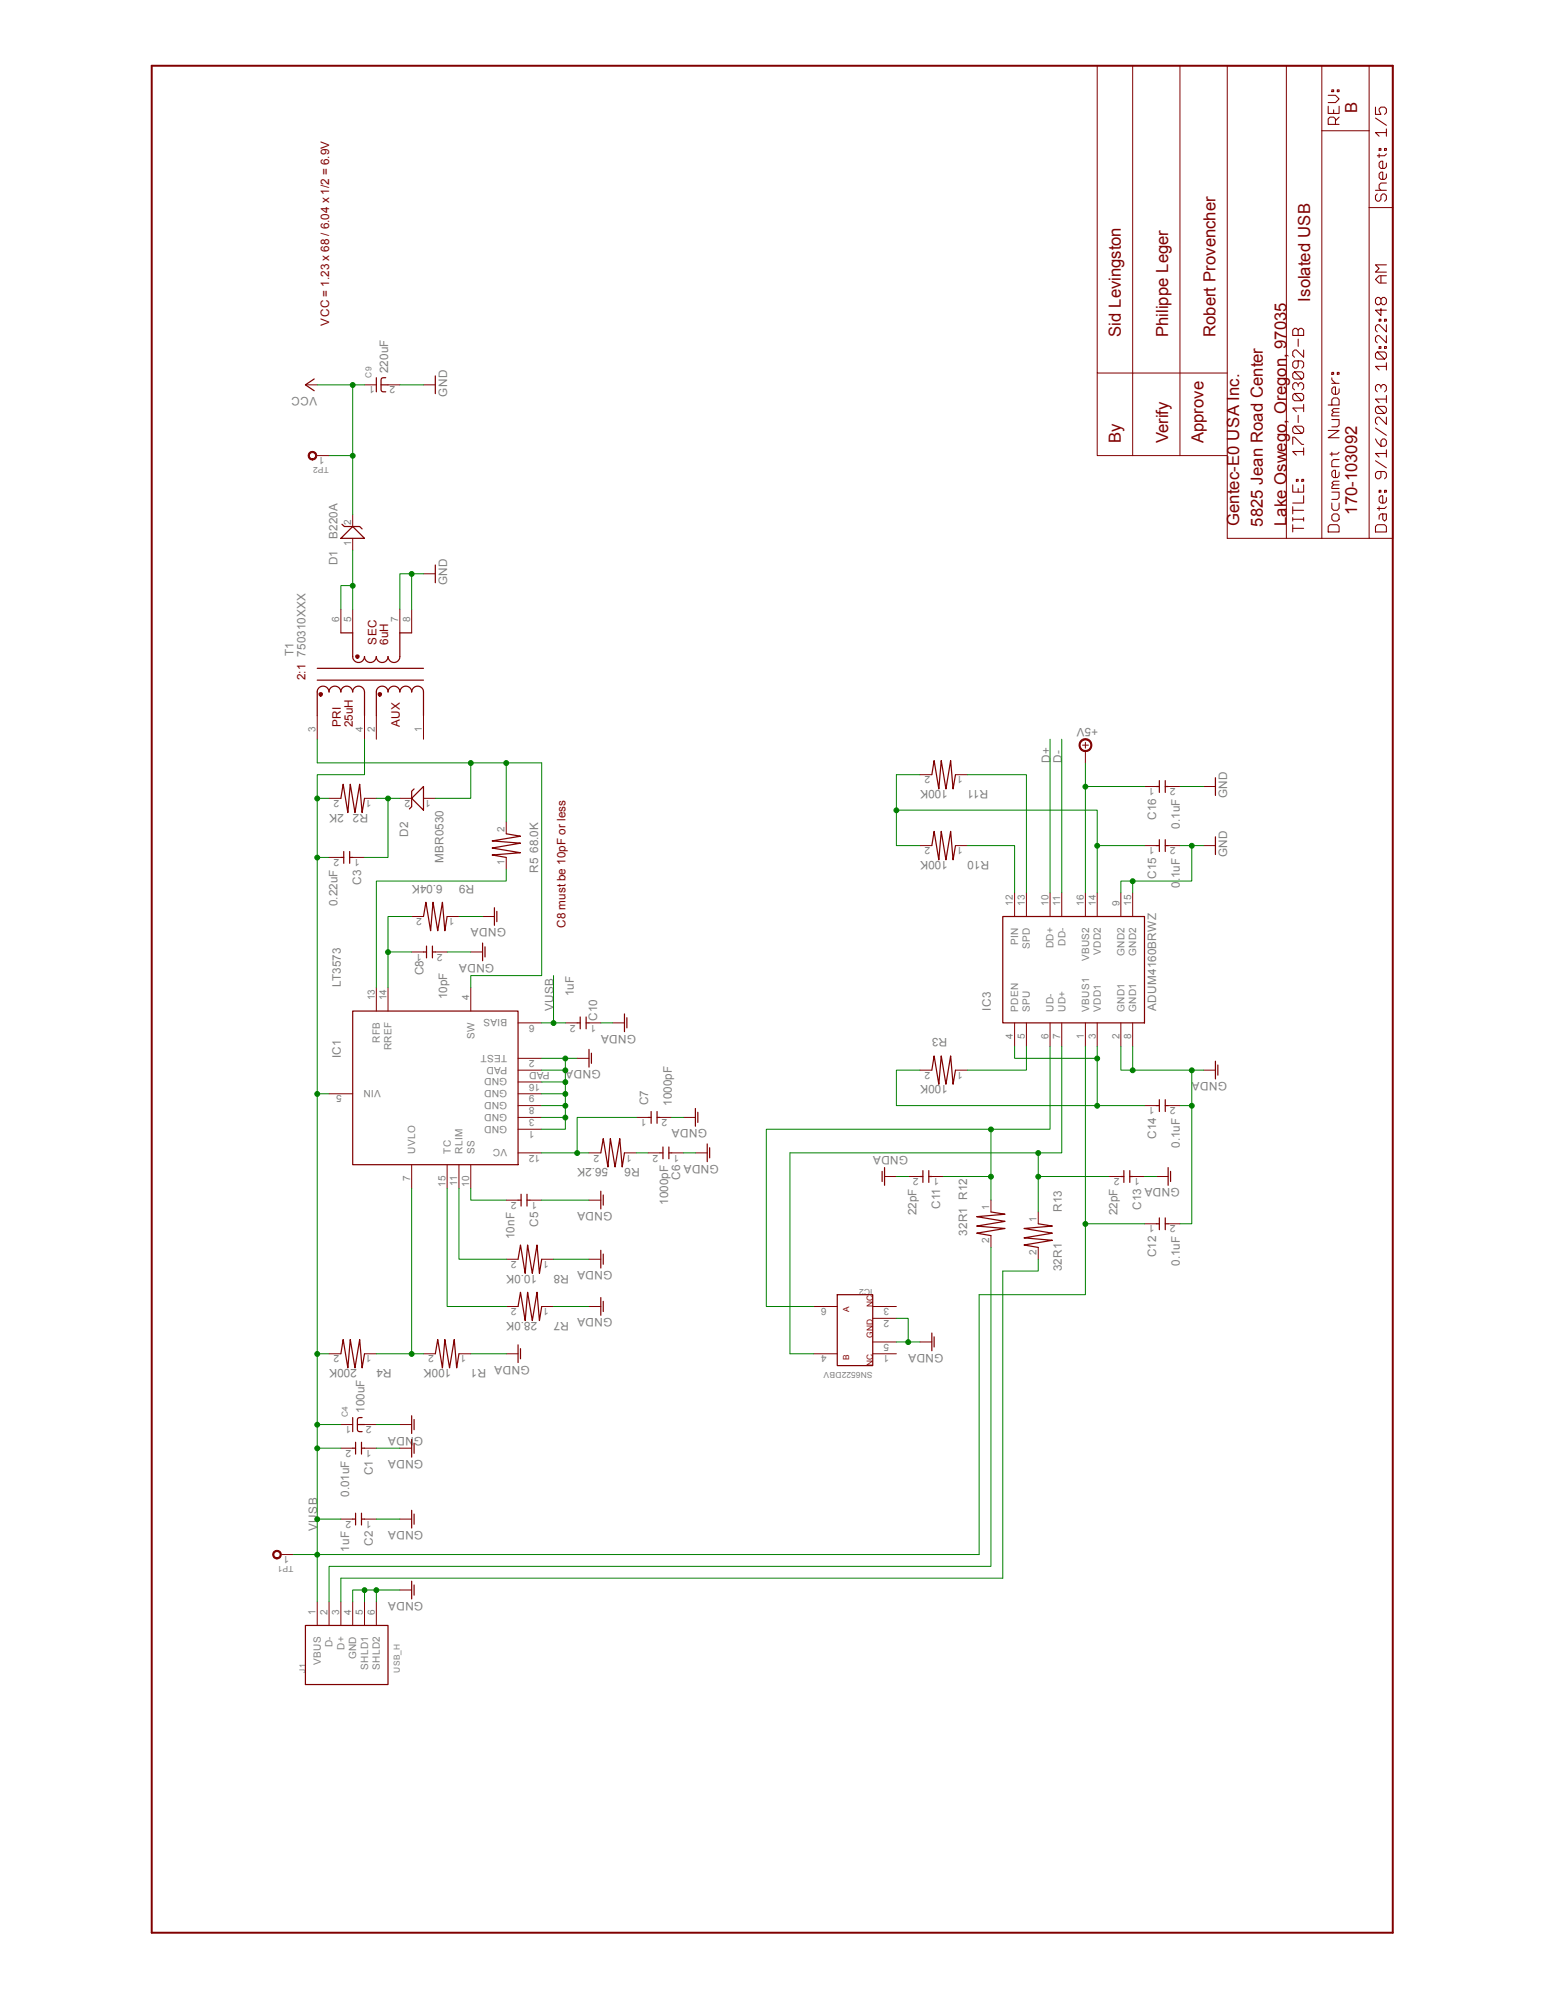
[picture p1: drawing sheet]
<svg xmlns="http://www.w3.org/2000/svg" width="216mm" height="279mm" viewBox="0 0 216 279" stroke-linecap="round" stroke-linejoin="round" font-family="sans-serif">
<g fill="none" stroke="#800000" stroke-width=".14">
<path d="M158.2 9.2v42.9h-5v-42.9M164.8 9.2v54.4M179.6 9.2v66M184.6 9.2v66M184.6 18.3h6.6M191.2 18.3v-9.1h3.3v66h-3.3v-46.2M191.2 18.3v10.7M191.2 9.2h-19.8v66h19.8M191.2 29h3.3M50.9 53.8h1.7M54.2 53.8h1.6M59.1 53.8h1.7"/>
<path d="M153.2 52.1v11.5h18.2M171.4 52.1h-13.2v11.5M49.3 71.9v1.7M49.3 75.2v1.7M46 111.5h1.6M46 119.8h1.6M49.3 119.8h1.6M50.9 111.5h1.7M55.8 111.5h1.7M59.1 111.5h1.7M70.7 114.8v1.7M70.7 119.8v1.6"/>
<path d="M128.5 118.1h1.6M128.5 108.2h1.6M133.4 118.1h1.7M133.4 108.2h1.7M151.2 104.1h.8M151.6 103.7v.8M159.8 118.1h1.7M159.8 109.9h1.7M163.1 118.1h1.7M163.1 109.9h1.7M168.1 118.1h1.6M168.1 109.9h1.6"/>
<path d="M57.5 128h1.6M62.4 128h1.7M67.4 128h1.6M141.7 124.7v3.3M143.3 124.7v3.3M146.6 124.7v3.3M148.3 124.7v3.3M151.6 124.7v3.3M153.2 124.7v3.3M156.5 124.7v3.3M158.2 124.7v3.3M80.6 147.8h1.7"/>
<path d="M128.5 149.5h1.6M133.4 149.5h1.7M141.7 142.9v3.3M143.3 142.9v3.3M146.6 142.9v3.3M148.3 142.9v3.3M151.6 142.9v3.3M153.2 142.9v3.3M156.5 142.9v3.3M158.2 142.9v3.3M159.8 154.5h1.7M163.1 154.5h1.7"/>
<path d="M168.1 149.5h1.6M70.7 175.9h1.6M70.7 167.7h1.6M74 167.7h1.6M75.6 175.9h1.7M82.3 161.1h1.6M82.3 167.7h1.6M82.3 175.9h1.6M87.2 161.1h1.7M90.5 161.1h1.7M93.8 161.1h1.7M97.1 161.1h1.7"/>
<path d="M138.4 167.7v1.6M138.4 172.6v1.7M145 169.3v1.7M145 174.3v1.6M159.8 171h1.7M163.1 171h1.7M46 189.1h1.6M50.9 189.1h1.7M55.8 199h1.7M59.1 189.1h1.7M64.1 189.1h1.6M70.7 182.5h1.6"/>
<path d="M70.7 189.1h1.6M75.6 182.5h1.7M82.3 182.5h1.6M113.6 182.5h3.3M113.6 189.1h3.3M121.9 182.5h3.3M121.9 189.1h3.3M121.9 184.2h3.3M121.9 187.5h3.3M128.5 187.5h1.6M47.6 202.3h1.7M47.6 212.2h1.7"/>
<path d="M50.9 202.3h1.7M50.9 212.2h1.7M55.8 202.3h1.7M55.8 212.2h1.7M44.3 223.8v3.3M46 223.8v3.3M47.6 223.8v3.3M49.3 223.8v3.3M50.9 223.8v3.3M52.6 223.8v3.3M55.8 222.1h1.7"/>
</g>
<path d="M21.2 9.2h173.3v260.8h-173.3z" fill="none" stroke="#800000" stroke-width=".28"/>
<g fill="none" stroke="#800000" stroke-width=".15">
<path d="M185.5 14.8v1.1h1.5v-1.1M185.5 13.3h1l.5 .5-.5 .5h-1M186 12.6h.2v.2h-.2zM186.2 15.3v.6M186.5 17.4v-.8l-.3-.2h-.5l-.2 .2v.8h1.5M186.8 12.6h.2v.2h-.2zM187 16.4l-.5 .5M192.1 15v1h.7l-.2-.5v-.3l.2-.2h.6l.2 .2v.5l-.2 .3M192.1 16.5l1.5 1M193.6 18.5h-1.5l.5 .5M193.6 18v1M192.1 26.6h1.5"/>
<path d="M192.3 27.1l-.2 .2v.6l.2 .2h.3l.2-.2v-.6l.3-.2h.3l.2 .2v.6l-.2 .2M192.6 20.7h.2v.3h-.2zM192.6 21.5v.5M192.8 38.5v1M193.4 20.7h.2v.3h-.2zM193.6 38.5h-1l-.5 .5 .5 .5h1M193.6 37h-1.5l.5 .5-.5 .5h1.5M193.6 24.3v.5l-.2 .3h-.6l-.2-.3v-.5l.2-.3h.3v1.1M193.6 22.8v.5l-.2 .2h-.6l-.2-.2v-.5l.2-.3h.3v1M193.6 21.5l-.2 .3h-1.1M193.6 25.6h-.8l-.2 .2v.5l.2 .3M180.5 46.1l.3-.2h.2l.3 .2 .2-.2h.3l.3 .2v.8h-1.6z"/>
<path d="M180.8 59.5l1 1.1 .3-.3v-.5l-.3-.3h-1l-.3 .3v.5l.3 .3h1M180.8 55l1 1 .3-.3v-.5l-.3-.2h-1l-.3 .2v.5l.3 .3h1M180.8 51.9l1 1.1 .3-.3v-.5l-.3-.3h-1l-.3 .3v.5l.3 .3h1M181.3 58v1M181.3 54v-.3l-.3-.2h-.2l-.3 .2v.5l.3 .3M181.3 53.7l.2-.2h.3l.3 .2v.5l-.3 .3M181.3 46.1v.8M181.3 47.4v1M181.3 50.4v.8l-.3 .2h-.2l-.3-.2v-.5l.3-.3h1l.3 .3v.5l-.3 .2M182.1 57h-1.6l.5 .5M182.1 48.9v1l-1.1-1h-.2l-.3 .2v.6l.3 .2M182.1 56.5v1"/>
<path d="M185.5 56.6h1.5v-.8l-.2-.2h-.6l-.2 .2v.8M186 58.6h1v.8l-.2 .2h-.8M186 52h.2v.3h-.2zM186 52.8v.2l.5 .6M186 53.6h1M186.8 52h.2v.3h-.2zM187 57.6h-.8l-.2 .2v.3h1M187 57.1h-.8l-.2 .2 .2 .3M187 54.3v.5l-.2 .3h-.6l-.2-.3v-.5l.2-.2h.3v1M192.1 59.8l1.5 1M192.1 41.8l.2-.2h.3l.2 .2 .3-.2h.3l.2 .2v.5l-.2 .3h-.3l-.3-.3-.2 .3h-.3l-.2-.3zM192.3 56.8l1.1 1 .2-.3v-.5l-.2-.2h-1.1l-.2 .2v.5l.2 .3h1.1"/>
<path d="M192.3 49.2l1.1 1 .2-.3v-.5l-.2-.2h-1.1l-.2 .2v.5l.2 .3h1.1M192.6 44.6h.2v.3h-.2zM192.6 48.4h.2v.3h-.2zM192.8 43.1v1l-.7-.8h1.5M192.8 54.2v-.2l-.2-.3h-.3l-.2 .3v.5l.2 .2M192.8 54l.3-.3h.3l.2 .3v.5l-.2 .2M192.8 41.8v.5M193.4 44.6h.2v.3h-.2zM193.4 48.4h.2v.3h-.2zM193.6 58.3v1l-1-1h-.3l-.2 .2v.5l.2 .3M193.6 55.8h-1.5l.5 .5M193.6 55.2v1.1"/>
<path d="M193.6 51.2h-1.5l.5 .5M193.6 46.9v1l-1-1h-.3l-.2 .2v.5l.2 .3M193.6 45.4v1l-1-1h-.3l-.2 .2v.5l.2 .3M193.6 50.7v1M180.5 67.7v1h1.6v-1M180.5 62.1v-1h.3l1 1h.3M180.5 70.8v1M180.5 72.3v.5M180.5 73.3v1M180.5 73.8h1.6M180.5 72.5h1.6M180.5 71.3h1.6"/>
<path d="M181 67h.3v.2h-.3zM181.3 68.2v.5M181.8 67h.3v.2h-.3zM182.1 69.3v1h-1.6M182.1 63.1h-1.6l.5 .5M182.1 62.6v1M182.1 72.3v.5M185.5 73.6l.2-.3h1.1l.2 .3v.7h-1.5zM185.5 60.1h1.5l-1.5 1.1h1.5M186 70.3v.7l.2 .3h.6l.2-.3v-.7M186 68.7h1v.8l-.2 .3h-.8M186 63.2v.5"/>
<path d="M186 72.1l.2-.3h.6l.2 .3v.4l-.2 .3h-.6l-.2-.3zM187 67.7h-.8l-.2 .3v.2h1M187 66v.5l-.2 .2h-.6l-.2-.2v-.5l.2-.3h.3v1M187 64.2h-.8l-.2 .2v.8h1M187 63.2l-.2 .2h-1.1M187 67.2h-.8l-.2 .3 .2 .2M192.1 61.3l.2 .5 .5 .5h.6l.2-.2v-.5l-.2-.3h-.3l-.3 .3v.7M192.1 64.4l1.5 1M192.3 73.3h1.1l.2 .3v.7h-1.5v-.7zM192.6 68.5h.2v.2h-.2zM192.6 70.8v.5M192.8 65.9v.7l-.2 .3h-.3l-.2-.3v-.5l.2-.2h1.1l.2 .2v.5l-.2 .3"/>
<path d="M193.1 71.8v.7l.3 .3 .2-.3v-.7h-.8l-.2 .3v.4M193.4 68.5h.2v.2h-.2zM193.6 63.4h-1.5l.5 .5M193.6 62.8v1.1M193.6 69.5v.5l-.2 .3h-.6l-.2-.3v-.5l.2-.2h.3v1M193.6 70.8l-.2 .2h-1.1"/>
</g>
<g fill="none" stroke="#800000" stroke-width=".17">
<path d="M52.6 52.8v1.9M53.2 53.8h1M53.9 52.8h-.4a.29 .29 0 0 0-.3 .3v1.3a.29 .29 0 0 0 .3 .3h.4M60.8 52.5v2.5M47.8 73.2l.3 .4h2.1l.4 .3M49.3 73.6l1.6 1.6h-3.3zM47.6 119.8h.4M47.6 111.5l.3-1.9 .7 3.9 .3-3.9 .7 3.9 .6-3.9 .4 3.9 .3-2M48 119v1.6M48.8 119.8h.5M48.8 119v1.6M57.5 111.5l1.6-1.6v3.3z"/>
<path d="M57.8 110.2l-.3 .3v2.2l-.3 .3M70.7 116.5l2 .3-4 .7 4 .3-4 .7 4 .6-4 .3 2 .4M130.1 118.1l.4-2 .6 4 .3-4 .7 4 .7-4 .3 4 .3-2M130.1 108.2l.4-1.9 .6 3.9 .3-3.9 .7 3.9 .7-3.9 .3 3.9 .3-2M161.5 118.1h.4M161.5 109.9h.4M161.9 117.3v1.7M161.9 109.1v1.6M162.7 117.3v1.7M162.7 109.1v1.6M162.7 118.1h.4M162.7 109.9h.4"/>
<path d="M169.7 108.6v2.5M169.7 116.9v2.5M59.1 128l.4-2 .6 4 .4-4 .6 4 .7-4 .3 4 .3-2M69 126.8v2.5M69.4 127.3v1.5M140 128h19.8v14.9h-19.8zM82.3 146.6v2.5M82.6 147.1v1.4M98.8 159.8v2.5M130.1 149.5l.4-2 .6 4 .3-4 .7 4 .7-4 .3 4 .3-2M161.5 154.5h.4M161.9 153.6v1.7"/>
<path d="M162.7 153.6v1.7M162.7 154.5h.4M169.7 148.3v2.4M170.1 148.8v1.4M72.3 167.7h.5M72.3 175.9l.4-2 .6 4 .4-4 .6 4 .7-4 .3 4 .3-2M72.8 166.8v1.7M73.6 167.7h.4M73.6 166.8v1.7M83.9 166.4v2.5M83.9 174.7v2.4M83.9 161.1l.3-2 .7 3.9 .3-3.9 .7 3.9 .7-3.9 .3 3.9 .3-1.9"/>
<path d="M84.2 166.9v1.5M84.2 175.2v1.4M92.2 161.1h.4M92.6 160.2v1.7M93.4 160.2v1.7M93.4 161.1h.4M99.1 160.3v1.5M138.4 169.3l2 .3-4 .4 4 .6-4 .7 4 .3-4 .7 2 .3M145 171l2 .3-4 .3 4 .7-4 .6 4 .4-4 .6 2 .4M161.5 171h.4M161.9 170.1v1.7M162.7 170.1v1.7"/>
<path d="M162.7 171h.4M47.6 189.1l.3-2 .7 4 .3-4 .7 4 .6-4 .4 4 .3-2M57.5 197.8v2.5M57.8 198.3v1.4M60.8 189.1l.3-2 .7 4 .3-4 .7 4 .6-4 .4 4 .3-2M72.3 187.9v2.5M72.3 182.5l.4-2 .6 4 .4-4 .6 4 .7-4 .3 4 .3-2M72.7 188.4v1.4M83.9 181.3v2.4M84.2 181.8v1.4M116.9 180.9h5v9.9h-5zM130.1 186.2v2.5"/>
<path d="M130.5 186.8v1.4M49.3 202.3h.4M49.3 212.2h.4M49.7 201.5v1.6M49.7 211.4v1.6M50.5 202.3h.4M50.5 212.2h.4M50.5 201.5v1.6M50.5 211.4v1.6M57.5 201.1v2.5M57.5 211v2.5M57.8 201.6v1.4"/>
<path d="M57.8 211.5v1.4M42.7 227.1h11.5v8.2h-11.5zM57.5 220.9v2.5M57.8 221.4v1.4"/>
</g>
<path d="M151 103.4a.91 .91 0 0 1 1.4 .4 .91 .91 0 0 1-.8 1.2v-.2a.74 .74 0 0 1-.6-1.1 .74 .74 0 0 1 1.2-.1 .74 .74 0 0 1-.4 1.2h-.2v.2a.91 .91 0 0 1-.9-.6 .91 .91 0 0 1 .3-1z" fill-rule="evenodd" fill="#800000"/>
<path d="M151 103.4a.91 .91 0 0 1 1.4 .4 .91 .91 0 0 1-.8 1.2v-.2a.74 .74 0 0 1-.6-1.1 .74 .74 0 0 1 1.2-.1 .74 .74 0 0 1-.4 1.2h-.2v.2a.91 .91 0 0 1-.9-.6 .91 .91 0 0 1 .3-1zM151.6 104.9v1.7" fill="none" stroke="#800000" stroke-width=".14"/>
<path d="M38.2 216.7a.61 .61 0 0 1 1 .2 .61 .61 0 0 1-.5 .9v-.2a.44 .44 0 0 1-.4-.6 .44 .44 0 0 1 .7-.1 .44 .44 0 0 1-.2 .7h-.1v.2a.61 .61 0 0 1-.6-.4 .61 .61 0 0 1 .1-.7z" fill-rule="evenodd" fill="#800000"/>
<g fill="none" stroke="#800000" stroke-width=".14">
<path d="M52.6 137.9v3.3M54.2 137.9v3.3M65.7 137.9v3.3M46 152.8h3.3M72.3 157.8h3.3M72.3 156.1h3.3M72.3 147.8h3.3M72.3 152.8h3.3M72.3 142.9h3.3M72.3 154.5h3.3M72.3 151.2h3.3M72.3 149.5h3.3"/>
<path d="M79 142.9h1.6M82.3 142.9h1.6M85.6 142.9h1.6M57.5 162.7v3.3M62.4 162.7v3.3M64.1 162.7v3.3M65.7 162.7v3.3M72.3 161.1h3.3M123.5 164.4h1.7M126.8 164.4h1.7M130.1 164.4h1.7M154.9 164.4h1.6"/>
<path d="M158.2 164.4h1.6M161.5 164.4h1.6M47.6 199h1.7M50.9 199h1.7M38.2 216.7a.61 .61 0 0 1 1 .2 .61 .61 0 0 1-.5 .9v-.2a.44 .44 0 0 1-.4-.6 .44 .44 0 0 1 .7-.1 .44 .44 0 0 1-.2 .7h-.1v.2a.61 .61 0 0 1-.6-.4 .61 .61 0 0 1 .1-.7zM39.3 217.2h1.7"/>
</g>
<g fill="none" stroke="#800000" stroke-width=".17">
<path d="M44.3 100v-3.3a.83 .83 0 0 1 .8-.8 .83 .83 0 0 1 .9 .8 .83 .83 0 0 1 .8-.8 .83 .83 0 0 1 .8 .8 .83 .83 0 0 1 .8-.8 .83 .83 0 0 1 .9 .8 .83 .83 0 0 1 .8-.8 .83 .83 0 0 1 .8 .8v3.3M44.3 95h14.8M44.3 93.4h14.8M47.6 88.4h1.7v3.3a.83 .83 0 0 0 .8 .9 .83 .83 0 0 0 .8-.9 .83 .83 0 0 0 .8 .9 .83 .83 0 0 0 .9-.9 .82 .82 0 0 0 .8 .9 .82 .82 0 0 0 .8-.9 .83 .83 0 0 0 .8 .8 .83 .83 0 0 0 .8-.8v-3.3h1.7M52.6 100v-3.3a.81 .81 0 0 1 .8-.8 .81 .81 0 0 1 .8 .8 .83 .83 0 0 1 .8-.8 .83 .83 0 0 1 .8 .8 .83 .83 0 0 1 .9-.8 .83 .83 0 0 1 .8 .8 .83 .83 0 0 1 .8-.8 .83 .83 0 0 1 .8 .8v3.3M49.3 141.2h23v21.5h-23zM80.6 142.9h.4M81 142.1v1.6M81.9 142.9h.4M81.9 142.1v1.6M87.2 141.6v2.5M87.5 142.2v1.4"/>
<path d="M123.2 163.6v1.5M123.5 163.1v2.5M128.5 164.4h.4M128.9 163.5v1.7M129.7 163.5v1.7M129.7 164.4h.4M156.5 164.4h.5M157 163.5v1.7M157.8 163.5v1.7M157.8 164.4h.4M163.1 163.1v2.5M163.5 163.6v1.5"/>
<path d="M49.3 198v2M49.9 199h1M50.6 198h-.4a.29 .29 0 0 0-.3 .4v1.3a.29 .29 0 0 0 .3 .3h.4"/>
</g>
<path d="M44.7 96.8h.2l.1 .1-.1 .3-.1 .1-.1-.3h.2l-.1 .3-.2-.1-.1-.3z" fill-rule="evenodd" fill="#800000"/>
<path d="M44.7 96.8h.2l.1 .1-.1 .3-.1 .1-.1-.3h.2l-.1 .3-.2-.1-.1-.3z" fill="none" stroke="#800000" stroke-width=".14"/>
<path d="M52.9 96.8h.2l.2 .1-.1 .3-.2 .1v-.3h.1l-.1 .3-.1-.1-.1-.3z" fill-rule="evenodd" fill="#800000"/>
<path d="M52.9 96.8h.2l.2 .1-.1 .3-.2 .1v-.3h.1l-.1 .3-.1-.1-.1-.3z" fill="none" stroke="#800000" stroke-width=".14"/>
<path d="M49.8 91.5h.2l.2 .1-.1 .3-.2 .1v-.4h.1l-.1 .4-.1-.1-.1-.3z" fill-rule="evenodd" fill="#800000"/>
<g fill="none" stroke="#800000" stroke-width=".14">
<path d="M42.7 53.8h1.6M44.3 100v3.3M47.6 85.1v3.3M49.3 85.1v3.3M49.8 91.5h.2l.2 .1-.1 .3-.2 .1v-.4h.1l-.1 .4-.1-.1-.1-.3zM50.9 100v3.3M52.6 100v3.3M55.8 85.1v3.3M57.5 85.1v3.3M59.1 100v3.3M59.1 80.2h1.7M57.5 133h1.6"/>
<path d="M60.8 133h1.6M65.7 133h1.7M88.9 156.1h1.6M92.2 156.1h1.6M95.5 156.1h1.6"/>
</g>
<g fill="none" stroke="#800000" stroke-width=".17">
<path d="M43.9 52.9l-1.2 .9 1.2 .8M60.8 78.9v2.5M59.1 133h.5M59.6 132.2v1.6M60.4 132.2v1.6M60.4 133h.4M67.4 131.7v2.5M67.7 132.3v1.4M90.5 156.1h.4M90.9 155.3v1.6M91.8 155.3v1.6M91.8 156.1h.4"/>
<path d="M97.1 154.9v2.4M97.5 155.4v1.4"/>
</g>
<path d="M43.2 63.2a.61 .61 0 0 1 1 .2 .61 .61 0 0 1-.6 .9v-.2a.45 .45 0 0 1-.3-.7 .45 .45 0 0 1 .7 0 .45 .45 0 0 1-.2 .7h-.2v.2a.61 .61 0 0 1-.5-.4 .61 .61 0 0 1 .1-.7z" fill-rule="evenodd" fill="#800000"/>
<path d="M43.2 63.2a.61 .61 0 0 1 1 .2 .61 .61 0 0 1-.6 .9v-.2a.45 .45 0 0 1-.3-.7 .45 .45 0 0 1 .7 0 .45 .45 0 0 1-.2 .7h-.2v.2a.61 .61 0 0 1-.5-.4 .61 .61 0 0 1 .1-.7zM44.3 63.6h1.7" fill="none" stroke="#800000" stroke-width=".14"/>
<path d="M44.3 111.5h1.7M44.3 111.5v8.3M46 119.8h-1.7v69.3M50.9 103.3v4.9h-6.6v3.3M44.3 152.8h1.7M151.6 146.2v24.8h8.2M151.6 171v9.9h-14.9v36.3h-95.7M46 189.1h-1.7v9.9M47.6 199h-3.3v3.3M44.3 212.2v11.6M47.6 202.3h-3.3v9.9h3.3" fill="none" stroke="#008000" stroke-width=".14"/>
<circle cx="44.3" cy="119.8" r=".34" fill="#008000"/>
<circle cx="44.3" cy="119.8" r=".34" fill="none" stroke="#008000" stroke-width=".14"/>
<circle cx="44.3" cy="189.1" r=".34" fill="#008000"/>
<circle cx="44.3" cy="189.1" r=".34" fill="none" stroke="#008000" stroke-width=".14"/>
<circle cx="44.3" cy="199" r=".34" fill="#008000"/>
<circle cx="44.3" cy="199" r=".34" fill="none" stroke="#008000" stroke-width=".14"/>
<circle cx="44.3" cy="202.3" r=".34" fill="#008000"/>
<circle cx="44.3" cy="202.3" r=".34" fill="none" stroke="#008000" stroke-width=".14"/>
<circle cx="44.3" cy="212.2" r=".34" fill="#008000"/>
<circle cx="44.3" cy="212.2" r=".34" fill="none" stroke="#008000" stroke-width=".14"/>
<circle cx="44.3" cy="217.2" r=".34" fill="#008000"/>
<circle cx="44.3" cy="217.2" r=".34" fill="none" stroke="#008000" stroke-width=".14"/>
<circle cx="151.6" cy="171" r=".34" fill="#008000"/>
<circle cx="151.6" cy="171" r=".34" fill="none" stroke="#008000" stroke-width=".14"/>
<circle cx="44.3" cy="152.8" r=".34" fill="#008000"/>
<circle cx="44.3" cy="152.8" r=".34" fill="none" stroke="#008000" stroke-width=".14"/>
<circle cx="44.3" cy="111.5" r=".34" fill="#008000"/>
<g fill="none" stroke="#008000" stroke-width=".14">
<path d="M77.3 136.3v6.6M75.6 142.9h3.4"/>
<circle cx="44.3" cy="111.5" r=".34"/>
</g>
<circle cx="77.3" cy="142.9" r=".34" fill="#008000"/>
<g fill="none" stroke="#008000" stroke-width=".14">
<path d="M55.8 53.8h3.3M164.8 118.1h3.3M164.8 109.9h3.3M166.4 118.1v5h-8.2v1.6M158.2 123.1h-1.7v1.6"/>
<circle cx="77.3" cy="142.9" r=".34"/>
</g>
<circle cx="166.4" cy="118.2" r=".34" fill="#008000"/>
<circle cx="166.4" cy="118.2" r=".34" fill="none" stroke="#008000" stroke-width=".14"/>
<circle cx="158.2" cy="123.1" r=".34" fill="#008000"/>
<g fill="none" stroke="#008000" stroke-width=".14">
<path d="M57.5 80.2v4.9M59.1 80.2h-3.3v4.9"/>
<circle cx="158.2" cy="123.1" r=".34"/>
</g>
<circle cx="57.5" cy="80.2" r=".34" fill="#008000"/>
<g fill="none" stroke="#008000" stroke-width=".14">
<path d="M64.1 128h3.3M75.6 167.7h6.7M77.3 175.9h5M95.5 161.1h1.6M52.6 199h3.2M65.7 189.1h5M77.3 182.5h5M52.6 212.2h3.2M52.6 202.3h3.2M50.9 222.1v1.7M52.6 222.1v1.7M55.8 222.1h-6.5v1.7"/>
<circle cx="57.5" cy="80.2" r=".34"/>
</g>
<circle cx="50.9" cy="222.1" r=".34" fill="#008000"/>
<circle cx="50.9" cy="222.1" r=".34" fill="none" stroke="#008000" stroke-width=".14"/>
<circle cx="52.6" cy="222.1" r=".34" fill="#008000"/>
<g fill="none" stroke="#008000" stroke-width=".14">
<path d="M125.2 187.5h3.3M125.2 184.2h1.6v3.3"/>
<circle cx="52.6" cy="222.1" r=".34"/>
</g>
<circle cx="126.8" cy="187.5" r=".34" fill="#008000"/>
<g fill="none" stroke="#008000" stroke-width=".14">
<path d="M156.5 146.2v3.3h11.6M158.2 146.2v3.3M166.4 149.5v5h-1.6M166.4 154.5v16.5h-1.6"/>
<circle cx="126.8" cy="187.5" r=".34"/>
</g>
<circle cx="158.2" cy="149.5" r=".34" fill="#008000"/>
<circle cx="158.2" cy="149.5" r=".34" fill="none" stroke="#008000" stroke-width=".14"/>
<circle cx="166.4" cy="149.5" r=".34" fill="#008000"/>
<circle cx="166.4" cy="149.5" r=".34" fill="none" stroke="#008000" stroke-width=".14"/>
<circle cx="166.4" cy="154.5" r=".34" fill="#008000"/>
<g fill="none" stroke="#008000" stroke-width=".14">
<path d="M75.6 147.8h5M75.6 149.5h3.4M75.6 151.2h3.4M75.6 152.8h3.4M75.6 154.5h3.4M75.6 156.1h3.4M79 147.8v10h-3.4M125.2 164.4h1.6M159.8 164.4h1.7"/>
<circle cx="166.4" cy="154.5" r=".34"/>
</g>
<circle cx="79" cy="147.9" r=".34" fill="#008000"/>
<circle cx="79" cy="147.9" r=".34" fill="none" stroke="#008000" stroke-width=".14"/>
<circle cx="79" cy="149.5" r=".34" fill="#008000"/>
<circle cx="79" cy="149.5" r=".34" fill="none" stroke="#008000" stroke-width=".14"/>
<circle cx="79" cy="151.2" r=".34" fill="#008000"/>
<circle cx="79" cy="151.2" r=".34" fill="none" stroke="#008000" stroke-width=".14"/>
<circle cx="79" cy="152.8" r=".34" fill="#008000"/>
<circle cx="79" cy="152.8" r=".34" fill="none" stroke="#008000" stroke-width=".14"/>
<circle cx="79" cy="154.5" r=".34" fill="#008000"/>
<circle cx="79" cy="154.5" r=".34" fill="none" stroke="#008000" stroke-width=".14"/>
<circle cx="79" cy="156.1" r=".34" fill="#008000"/>
<g fill="none" stroke="#008000" stroke-width=".14">
<path d="M52.6 111.5h1.6v8.3h-3.3M54.2 111.5h1.6M62.4 133h3.3M83.9 142.9h1.7M93.8 156.1h1.7M88.9 161.1h1.6"/>
<circle cx="79" cy="156.1" r=".34"/>
</g>
<circle cx="54.2" cy="111.5" r=".34" fill="#008000"/>
<g fill="none" stroke="#008000" stroke-width=".14">
<path d="M44.3 103.3v3.3h31.3v29.7h-9.9v1.6M65.7 106.6v4.9h-4.9M70.7 106.6v8.2"/>
<circle cx="54.2" cy="111.5" r=".34"/>
</g>
<circle cx="70.7" cy="106.6" r=".34" fill="#008000"/>
<circle cx="70.7" cy="106.6" r=".34" fill="none" stroke="#008000" stroke-width=".14"/>
<circle cx="65.7" cy="106.6" r=".34" fill="#008000"/>
<g fill="none" stroke="#008000" stroke-width=".14">
<path d="M125.2 113.2h28v4.9M128.5 108.2h-3.3v9.9h3.3M159.8 118.1h-6.6v6.6M138.4 174.3v44.5h-92.4v5"/>
<circle cx="65.7" cy="106.6" r=".34"/>
</g>
<circle cx="153.2" cy="118.2" r=".34" fill="#008000"/>
<circle cx="153.2" cy="118.2" r=".34" fill="none" stroke="#008000" stroke-width=".14"/>
<circle cx="125.2" cy="113.2" r=".34" fill="#008000"/>
<g fill="none" stroke="#008000" stroke-width=".14">
<path d="M151.6 106.6v3.3M159.8 109.9h-8.2v14.8"/>
<circle cx="125.2" cy="113.2" r=".34"/>
</g>
<circle cx="151.6" cy="109.9" r=".34" fill="#008000"/>
<g fill="none" stroke="#008000" stroke-width=".14">
<path d="M135.1 108.2h8.2v16.5M135.1 118.1h6.6v6.6M128.5 149.5h-3.3v5h28M141.7 146.2v1.6h11.5M143.3 146.2v3.3h-8.2M153.2 146.2v8.3h6.6"/>
<circle cx="151.6" cy="109.9" r=".34"/>
</g>
<circle cx="153.2" cy="147.9" r=".34" fill="#008000"/>
<circle cx="153.2" cy="147.9" r=".34" fill="none" stroke="#008000" stroke-width=".14"/>
<circle cx="153.2" cy="154.5" r=".34" fill="#008000"/>
<g fill="none" stroke="#008000" stroke-width=".14">
<path d="M138.4 157.8h-31.4v24.7h6.6M146.6 146.2v11.6h-8.2v9.9M131.8 164.4h6.6"/>
<circle cx="153.2" cy="154.5" r=".34"/>
</g>
<circle cx="138.4" cy="157.8" r=".34" fill="#008000"/>
<circle cx="138.4" cy="157.8" r=".34" fill="none" stroke="#008000" stroke-width=".14"/>
<circle cx="138.4" cy="164.4" r=".34" fill="#008000"/>
<g fill="none" stroke="#008000" stroke-width=".14">
<path d="M148.3 146.2v14.9h-3.3v8.2M145 164.4h9.9M145 161.1h-34.7v28h3.3"/>
<circle cx="138.4" cy="164.4" r=".34"/>
</g>
<circle cx="145" cy="161.1" r=".34" fill="#008000"/>
<circle cx="145" cy="161.1" r=".34" fill="none" stroke="#008000" stroke-width=".14"/>
<circle cx="145" cy="164.4" r=".34" fill="#008000"/>
<g fill="none" stroke="#008000" stroke-width=".14">
<path d="M146.6 103.3v21.4M148.3 103.3v21.4M57.5 166v23.1M145 175.9v1.7h-5v42.9h-92.4v3.3M52.6 189.1h6.5"/>
<circle cx="145" cy="164.4" r=".34"/>
</g>
<circle cx="57.5" cy="189.1" r=".34" fill="#008000"/>
<g fill="none" stroke="#008000" stroke-width=".14">
<path d="M88.9 156.1h-8.3v5M62.4 166v16.5h8.3M64.1 166v9.9h6.6M65.7 166v1.7h5M75.6 161.1h6.7"/>
<circle cx="57.5" cy="189.1" r=".34"/>
</g>
<circle cx="80.6" cy="161.1" r=".34" fill="#008000"/>
<g fill="none" stroke="#008000" stroke-width=".14">
<path d="M54.2 133h3.3M57.5 128h-3.3v9.9"/>
<circle cx="80.6" cy="161.1" r=".34"/>
</g>
<circle cx="54.2" cy="133" r=".34" fill="#008000"/>
<g fill="none" stroke="#008000" stroke-width=".14">
<path d="M49.3 76.9v8.2M49.3 81.8h-1.7v3.3M70.7 121.4v1.7h-18.1v14.8"/>
<circle cx="54.2" cy="133" r=".34"/>
</g>
<circle cx="49.3" cy="81.8" r=".34" fill="#008000"/>
<g fill="none" stroke="#008000" stroke-width=".14">
<path d="M44.3 53.8h6.6M49.3 53.8v18.1M46 63.6h3.3"/>
<circle cx="49.3" cy="81.8" r=".34"/>
</g>
<circle cx="49.3" cy="53.8" r=".34" fill="#008000"/>
<circle cx="49.3" cy="53.8" r=".34" fill="none" stroke="#008000" stroke-width=".14"/>
<circle cx="49.3" cy="63.7" r=".34" fill="#008000"/>
<circle cx="49.3" cy="63.7" r=".34" fill="none" stroke="#008000" stroke-width=".14"/>
<g font-size="2.3" fill="#800000">
<text x="189.5" y="15.7" transform="rotate(-90 189.5 15.7)">B</text>
<text x="156.5" y="47.1" transform="rotate(-90 156.5 47.1)">Sid Levingston</text>
<text x="163.1" y="47.1" transform="rotate(-90 163.1 47.1)">Philippe Leger</text>
<text x="169.7" y="47.1" transform="rotate(-90 169.7 47.1)">Robert Provencher</text>
<text x="182.9" y="42.2" transform="rotate(-90 182.9 42.2)">Isolated USB</text>
<text x="156.5" y="62" transform="rotate(-90 156.5 62)">By</text>
<text x="163.1" y="62" transform="rotate(-90 163.1 62)">Verify</text>
<text x="168.1" y="62" transform="rotate(-90 168.1 62)">Approve</text>
<text x="189.5" y="71.9" transform="rotate(-90 189.5 71.9)">170-103092</text>
<text x="173" y="73.5" transform="rotate(-90 173 73.5)">Gentec-E0 USA Inc.</text>
<text x="176.3" y="73.6" transform="rotate(-90 176.3 73.6)">5825 Jean Road Center</text>
<text x="179.6" y="73.5" transform="rotate(-90 179.6 73.5)">Lake Oswego, Oregon, 97035</text>
</g>
<g font-size="1.6" fill="#800000">
<text x="46" y="45.5" transform="rotate(-90 46 45.5)">VCC = 1.23 x 68 / 6.04 x 1/2 = 6.9V</text>
<text x="42.7" y="95" transform="rotate(-90 42.7 95)">2:1</text>
<text x="52.6" y="90" transform="rotate(-90 52.6 90)">SEC</text>
<text x="54.2" y="90.1" transform="rotate(-90 54.2 90.1)">6uH</text>
<text x="47.6" y="101.6" transform="rotate(-90 47.6 101.6)">PRI</text>
<text x="49.3" y="101.6" transform="rotate(-90 49.3 101.6)">25uH</text>
<text x="55.8" y="101.6" transform="rotate(-90 55.8 101.6)">AUX</text>
<text x="79" y="129.7" transform="rotate(-90 79 129.7)">C8 must be 10pF or less</text>
</g>
<g font-size="1.6" fill="#808080">
<text x="54.2" y="52.1" transform="rotate(-90 54.2 52.1)">220uF</text>
<text x="44.3" y="55.4" transform="rotate(-180 44.3 55.4)">VCC</text>
<text x="62.4" y="55.4" transform="rotate(-90 62.4 55.4)">GND</text>
<text x="47.1" y="75.2" transform="rotate(-90 47.1 75.2)">B220A</text>
<text x="47.1" y="79" transform="rotate(-90 47.1 79)">D1</text>
<text x="62.4" y="81.8" transform="rotate(-90 62.4 81.8)">GND</text>
<text x="41" y="91.7" transform="rotate(-90 41 91.7)">T1</text>
<text x="42.7" y="91.7" transform="rotate(-90 42.7 91.7)">750310XXX</text>
<text x="153.4" y="101.7" transform="rotate(-180 153.4 101.7)">+5V</text>
<text x="146.6" y="106.6" transform="rotate(-90 146.6 106.6)">D+</text>
<text x="148.3" y="106.6" transform="rotate(-90 148.3 106.6)">D-</text>
<text x="48" y="113.7" transform="rotate(-180 48 113.7)">2K</text>
<text x="51.4" y="113.7" transform="rotate(-180 51.4 113.7)">R2</text>
<text x="132.4" y="110.4" transform="rotate(-180 132.4 110.4)">100K</text>
<text x="138" y="110.4" transform="rotate(-180 138 110.4)">R11</text>
<text x="171.4" y="111.5" transform="rotate(-90 171.4 111.5)">GND</text>
<text x="57" y="117" transform="rotate(-90 57 117)">D2</text>
<text x="75.2" y="119.1" transform="rotate(-90 75.2 119.1)">68.0K</text>
<text x="161.5" y="114.6" transform="rotate(-90 161.5 114.6)">C16</text>
<text x="164.8" y="115.8" transform="rotate(-90 164.8 115.8)">0.1uF</text>
<text x="171.4" y="119.8" transform="rotate(-90 171.4 119.8)">GND</text>
<text x="50.4" y="123.6" transform="rotate(-90 50.4 123.6)">C3</text>
<text x="61.8" y="123.6" transform="rotate(-180 61.8 123.6)">6.04K</text>
<text x="62" y="120.6" transform="rotate(-90 62 120.6)">MBR0530</text>
<text x="66.2" y="123.6" transform="rotate(-180 66.2 123.6)">R9</text>
<text x="75.2" y="121.9" transform="rotate(-90 75.2 121.9)">R5</text>
<text x="132.4" y="120.3" transform="rotate(-180 132.4 120.3)">100K</text>
<text x="138.1" y="120.3" transform="rotate(-180 138.1 120.3)">R10</text>
<text x="161.5" y="122.8" transform="rotate(-90 161.5 122.8)">C15</text>
<text x="164.8" y="124" transform="rotate(-90 164.8 124)">0.1uF</text>
<text x="47.1" y="126.6" transform="rotate(-90 47.1 126.6)">0.22uF</text>
<text x="70.7" y="129.7" transform="rotate(-180 70.7 129.7)">GNDA</text>
<text x="47.6" y="137.9" transform="rotate(-90 47.6 137.9)">LT3573</text>
<text x="59.1" y="136.3" transform="rotate(-90 59.1 136.3)">C8</text>
<text x="69" y="134.6" transform="rotate(-180 69 134.6)">GNDA</text>
<text x="62.4" y="139.6" transform="rotate(-90 62.4 139.6)">10pF</text>
<text x="77.3" y="141.2" transform="rotate(-90 77.3 141.2)">VUSB</text>
<text x="80.1" y="139.2" transform="rotate(-90 80.1 139.2)">1uF</text>
<text x="83.4" y="142.6" transform="rotate(-90 83.4 142.6)">C10</text>
<text x="138.4" y="141.2" transform="rotate(-90 138.4 141.2)">IC3</text>
<text x="161.5" y="141.2" transform="rotate(-90 161.5 141.2)">ADUM4160BRWZ</text>
<text x="47.6" y="147.8" transform="rotate(-90 47.6 147.8)">IC1</text>
<text x="83.9" y="149.5" transform="rotate(-180 83.9 149.5)">GNDA</text>
<text x="88.8" y="144.5" transform="rotate(-180 88.8 144.5)">GNDA</text>
<text x="132.3" y="145" transform="rotate(-180 132.3 145)">R3</text>
<text x="90.5" y="154.4" transform="rotate(-90 90.5 154.4)">C7</text>
<text x="93.8" y="154.5" transform="rotate(-90 93.8 154.5)">1000pF</text>
<text x="132.4" y="151.6" transform="rotate(-180 132.4 151.6)">100K</text>
<text x="171.4" y="151.2" transform="rotate(-180 171.4 151.2)">GNDA</text>
<text x="98.7" y="157.8" transform="rotate(-180 98.7 157.8)">GNDA</text>
<text x="126.8" y="161.5" transform="rotate(-180 126.8 161.5)">GNDA</text>
<text x="161.5" y="159.2" transform="rotate(-90 161.5 159.2)">C14</text>
<text x="164.8" y="160.3" transform="rotate(-90 164.8 160.3)">0.1uF</text>
<text x="84.9" y="163.2" transform="rotate(-180 84.9 163.2)">56.2K</text>
<text x="89.3" y="163.2" transform="rotate(-180 89.3 163.2)">R6</text>
<text x="95" y="164.8" transform="rotate(-90 95 164.8)">C6</text>
<text x="100.4" y="162.7" transform="rotate(-180 100.4 162.7)">GNDA</text>
<text x="164.8" y="166" transform="rotate(-180 164.8 166)">GNDA</text>
<text x="71.9" y="173.1" transform="rotate(-90 71.9 173.1)">10nF</text>
<text x="75.2" y="171.4" transform="rotate(-90 75.2 171.4)">C5</text>
<text x="85.5" y="169.3" transform="rotate(-180 85.5 169.3)">GNDA</text>
<text x="93.3" y="168.3" transform="rotate(-90 93.3 168.3)">1000pF</text>
<text x="128" y="169.8" transform="rotate(-90 128 169.8)">22pF</text>
<text x="131.3" y="168.9" transform="rotate(-90 131.3 168.9)">C11</text>
<text x="135.1" y="172.6" transform="rotate(-90 135.1 172.6)">32R1 R12</text>
<text x="148.3" y="169.3" transform="rotate(-90 148.3 169.3)">R13</text>
<text x="156" y="169.8" transform="rotate(-90 156 169.8)">22pF</text>
<text x="159.3" y="169.1" transform="rotate(-90 159.3 169.1)">C13</text>
<text x="75" y="178.1" transform="rotate(-180 75 178.1)">10.0K</text>
<text x="79.4" y="178.1" transform="rotate(-180 79.4 178.1)">R8</text>
<text x="85.5" y="177.6" transform="rotate(-180 85.5 177.6)">GNDA</text>
<text x="148.3" y="177.6" transform="rotate(-90 148.3 177.6)">32R1</text>
<text x="161.5" y="175.7" transform="rotate(-90 161.5 175.7)">C12</text>
<text x="164.8" y="176.8" transform="rotate(-90 164.8 176.8)">0.1uF</text>
<text x="75" y="184.7" transform="rotate(-180 75 184.7)">28.0K</text>
<text x="79.4" y="184.7" transform="rotate(-180 79.4 184.7)">R7</text>
<text x="85.5" y="184.2" transform="rotate(-180 85.5 184.2)">GNDA</text>
<text x="49.8" y="191.3" transform="rotate(-180 49.8 191.3)">200K</text>
<text x="54.7" y="191.3" transform="rotate(-180 54.7 191.3)">R4</text>
<text x="63" y="191.3" transform="rotate(-180 63 191.3)">100K</text>
<text x="67.9" y="191.3" transform="rotate(-180 67.9 191.3)">R1</text>
<text x="74" y="190.8" transform="rotate(-180 74 190.8)">GNDA</text>
<text x="131.8" y="189.1" transform="rotate(-180 131.8 189.1)">GNDA</text>
<text x="50.9" y="197.4" transform="rotate(-90 50.9 197.4)">100uF</text>
<text x="59.1" y="204" transform="rotate(-180 59.1 204)">GNDA</text>
<text x="59.1" y="200.7" transform="rotate(-180 59.1 200.7)">GNDA</text>
<text x="48.8" y="209.1" transform="rotate(-90 48.8 209.1)">0.01uF</text>
<text x="52.1" y="206.1" transform="rotate(-90 52.1 206.1)">C1</text>
<text x="44.3" y="213.8" transform="rotate(-90 44.3 213.8)">VUSB</text>
<text x="59.1" y="213.9" transform="rotate(-180 59.1 213.9)">GNDA</text>
<text x="48.8" y="216.7" transform="rotate(-90 48.8 216.7)">1uF</text>
<text x="52.1" y="216" transform="rotate(-90 52.1 216)">C2</text>
<text x="59.1" y="223.8" transform="rotate(-180 59.1 223.8)">GNDA</text>
</g>
<g font-size="1.4" fill="#808080">
<text x="52.3" y="54" transform="rotate(-180 52.3 54)">1</text>
<text x="55.2" y="54" transform="rotate(-180 55.2 54)">2</text>
<text x="45.3" y="63.9" transform="rotate(-180 45.3 63.9)">1</text>
<text x="49" y="76.2" transform="rotate(-90 49 76.2)">1</text>
<text x="49" y="73.3" transform="rotate(-90 49 73.3)">2</text>
<text x="47.4" y="86.9" transform="rotate(-90 47.4 86.9)">6</text>
<text x="49" y="86.9" transform="rotate(-90 49 86.9)">5</text>
<text x="55.6" y="86.9" transform="rotate(-90 55.6 86.9)">7</text>
<text x="57.3" y="86.9" transform="rotate(-90 57.3 86.9)">8</text>
<text x="44.1" y="102.3" transform="rotate(-90 44.1 102.3)">3</text>
<text x="50.7" y="102.3" transform="rotate(-90 50.7 102.3)">4</text>
<text x="52.3" y="102.3" transform="rotate(-90 52.3 102.3)">2</text>
<text x="58.9" y="102.3" transform="rotate(-90 58.9 102.3)">1</text>
<text x="47.4" y="111.8" transform="rotate(-180 47.4 111.8)">2</text>
<text x="51.9" y="111.8" transform="rotate(-180 51.9 111.8)">1</text>
<text x="57.3" y="111.8" transform="rotate(-180 57.3 111.8)">2</text>
<text x="60.2" y="111.8" transform="rotate(-180 60.2 111.8)">1</text>
<text x="129.9" y="108.5" transform="rotate(-180 129.9 108.5)">2</text>
<text x="134.5" y="108.5" transform="rotate(-180 134.5 108.5)">1</text>
<text x="161.2" y="110.1" transform="rotate(-180 161.2 110.1)">1</text>
<text x="164.1" y="110.1" transform="rotate(-180 164.1 110.1)">2</text>
<text x="70.5" y="116.2" transform="rotate(-90 70.5 116.2)">2</text>
<text x="129.9" y="118.4" transform="rotate(-180 129.9 118.4)">2</text>
<text x="134.5" y="118.4" transform="rotate(-180 134.5 118.4)">1</text>
<text x="161.2" y="118.4" transform="rotate(-180 161.2 118.4)">1</text>
<text x="164.1" y="118.4" transform="rotate(-180 164.1 118.4)">2</text>
<text x="47.4" y="120" transform="rotate(-180 47.4 120)">2</text>
<text x="50.2" y="120" transform="rotate(-180 50.2 120)">1</text>
<text x="70.5" y="120.8" transform="rotate(-90 70.5 120.8)">1</text>
<text x="58.9" y="128.3" transform="rotate(-180 58.9 128.3)">2</text>
<text x="63.5" y="128.3" transform="rotate(-180 63.5 128.3)">1</text>
<text x="141.5" y="126.5" transform="rotate(-90 141.5 126.5)">12</text>
<text x="142.2" y="132" transform="rotate(-90 142.2 132)">PIN</text>
<text x="143.1" y="126.5" transform="rotate(-90 143.1 126.5)">13</text>
<text x="146.4" y="126.5" transform="rotate(-90 146.4 126.5)">10</text>
<text x="148.1" y="126.5" transform="rotate(-90 148.1 126.5)">11</text>
<text x="151.4" y="126.5" transform="rotate(-90 151.4 126.5)">16</text>
<text x="153" y="126.5" transform="rotate(-90 153 126.5)">14</text>
<text x="156.3" y="126.5" transform="rotate(-90 156.3 126.5)">9</text>
<text x="157.9" y="126.5" transform="rotate(-90 157.9 126.5)">15</text>
<text x="58.9" y="133.2" transform="rotate(-180 58.9 133.2)">1</text>
<text x="61.8" y="133.2" transform="rotate(-180 61.8 133.2)">2</text>
<text x="143.8" y="132.5" transform="rotate(-90 143.8 132.5)">SPD</text>
<text x="147.1" y="132.5" transform="rotate(-90 147.1 132.5)">DD+</text>
<text x="148.8" y="132.1" transform="rotate(-90 148.8 132.1)">DD-</text>
<text x="152.1" y="134.3" transform="rotate(-90 152.1 134.3)">VBUS2</text>
<text x="153.7" y="133.4" transform="rotate(-90 153.7 133.4)">VDD2</text>
<text x="157" y="133.6" transform="rotate(-90 157 133.6)">GND2</text>
<text x="158.7" y="133.6" transform="rotate(-90 158.7 133.6)">GND2</text>
<text x="52.3" y="139.7" transform="rotate(-90 52.3 139.7)">13</text>
<text x="54" y="139.7" transform="rotate(-90 54 139.7)">14</text>
<text x="65.5" y="139.7" transform="rotate(-90 65.5 139.7)">4</text>
<text x="70.8" y="142.4" transform="rotate(-180 70.8 142.4)">BIAS</text>
<text x="74.7" y="143.1" transform="rotate(-180 74.7 143.1)">6</text>
<text x="80.4" y="143.1" transform="rotate(-180 80.4 143.1)">2</text>
<text x="83.3" y="143.1" transform="rotate(-180 83.3 143.1)">1</text>
<text x="142.2" y="141.4" transform="rotate(-90 142.2 141.4)">PDEN</text>
<text x="143.8" y="141.4" transform="rotate(-90 143.8 141.4)">SPU</text>
<text x="147.1" y="141.4" transform="rotate(-90 147.1 141.4)">UD-</text>
<text x="148.8" y="141.4" transform="rotate(-90 148.8 141.4)">UD+</text>
<text x="152.1" y="141.4" transform="rotate(-90 152.1 141.4)">VBUS1</text>
<text x="153.7" y="141.4" transform="rotate(-90 153.7 141.4)">VDD1</text>
<text x="157" y="141.4" transform="rotate(-90 157 141.4)">GND1</text>
<text x="158.7" y="141.4" transform="rotate(-90 158.7 141.4)">GND1</text>
<text x="53" y="145.7" transform="rotate(-90 53 145.7)">RFB</text>
<text x="54.7" y="146.7" transform="rotate(-90 54.7 146.7)">RREF</text>
<text x="66.3" y="145.2" transform="rotate(-90 66.3 145.2)">SW</text>
<text x="70.8" y="147.3" transform="rotate(-180 70.8 147.3)">TEST</text>
<text x="70.8" y="149" transform="rotate(-180 70.8 149)">PAD</text>
<text x="74.7" y="148.1" transform="rotate(-180 74.7 148.1)">2</text>
<text x="76.8" y="149.7" transform="rotate(-180 76.8 149.7)">PAD</text>
<text x="129.9" y="149.7" transform="rotate(-180 129.9 149.7)">2</text>
<text x="134.5" y="149.7" transform="rotate(-180 134.5 149.7)">1</text>
<text x="141.5" y="145.2" transform="rotate(-90 141.5 145.2)">4</text>
<text x="143.1" y="145.2" transform="rotate(-90 143.1 145.2)">5</text>
<text x="146.4" y="145.2" transform="rotate(-90 146.4 145.2)">6</text>
<text x="148.1" y="145.2" transform="rotate(-90 148.1 145.2)">7</text>
<text x="151.4" y="145.2" transform="rotate(-90 151.4 145.2)">1</text>
<text x="153" y="145.2" transform="rotate(-90 153 145.2)">3</text>
<text x="156.3" y="145.2" transform="rotate(-90 156.3 145.2)">2</text>
<text x="157.9" y="145.2" transform="rotate(-90 157.9 145.2)">8</text>
<text x="47.7" y="153" transform="rotate(-180 47.7 153)">5</text>
<text x="53.2" y="152.3" transform="rotate(-180 53.2 152.3)">VIN</text>
<text x="70.8" y="155.6" transform="rotate(-180 70.8 155.6)">GND</text>
<text x="70.8" y="153.9" transform="rotate(-180 70.8 153.9)">GND</text>
<text x="70.8" y="152.3" transform="rotate(-180 70.8 152.3)">GND</text>
<text x="70.8" y="150.6" transform="rotate(-180 70.8 150.6)">GND</text>
<text x="74.7" y="154.7" transform="rotate(-180 74.7 154.7)">8</text>
<text x="74.7" y="153" transform="rotate(-180 74.7 153)">9</text>
<text x="75.4" y="151.4" transform="rotate(-180 75.4 151.4)">16</text>
<text x="161.2" y="154.7" transform="rotate(-180 161.2 154.7)">1</text>
<text x="164.1" y="154.7" transform="rotate(-180 164.1 154.7)">2</text>
<text x="58" y="161.2" transform="rotate(-90 58 161.2)">UVLO</text>
<text x="62.9" y="161.2" transform="rotate(-90 62.9 161.2)">TC</text>
<text x="64.6" y="161.2" transform="rotate(-90 64.6 161.2)">RLIM</text>
<text x="66.3" y="161.2" transform="rotate(-90 66.3 161.2)">SS</text>
<text x="70.8" y="157.2" transform="rotate(-180 70.8 157.2)">GND</text>
<text x="70.8" y="160.5" transform="rotate(-180 70.8 160.5)">VC</text>
<text x="74.7" y="158" transform="rotate(-180 74.7 158)">1</text>
<text x="74.7" y="156.3" transform="rotate(-180 74.7 156.3)">3</text>
<text x="75.4" y="161.3" transform="rotate(-180 75.4 161.3)">12</text>
<text x="83.7" y="161.3" transform="rotate(-180 83.7 161.3)">2</text>
<text x="88.2" y="161.3" transform="rotate(-180 88.2 161.3)">1</text>
<text x="90.3" y="156.3" transform="rotate(-180 90.3 156.3)">1</text>
<text x="91.9" y="161.3" transform="rotate(-180 91.9 161.3)">2</text>
<text x="93.2" y="156.3" transform="rotate(-180 93.2 156.3)">2</text>
<text x="94.8" y="161.3" transform="rotate(-180 94.8 161.3)">1</text>
<text x="57.3" y="165" transform="rotate(-90 57.3 165)">7</text>
<text x="62.2" y="165.8" transform="rotate(-90 62.2 165.8)">15</text>
<text x="63.9" y="165.7" transform="rotate(-90 63.9 165.7)">11</text>
<text x="65.5" y="165.8" transform="rotate(-90 65.5 165.8)">10</text>
<text x="72.1" y="167.9" transform="rotate(-180 72.1 167.9)">2</text>
<text x="75" y="167.9" transform="rotate(-180 75 167.9)">1</text>
<text x="128.2" y="164.6" transform="rotate(-180 128.2 164.6)">2</text>
<text x="131.1" y="164.6" transform="rotate(-180 131.1 164.6)">1</text>
<text x="156.3" y="164.6" transform="rotate(-180 156.3 164.6)">2</text>
<text x="159.2" y="164.6" transform="rotate(-180 159.2 164.6)">1</text>
<text x="138.2" y="173.6" transform="rotate(-90 138.2 173.6)">2</text>
<text x="138.2" y="169.1" transform="rotate(-90 138.2 169.1)">1</text>
<text x="144.8" y="170.7" transform="rotate(-90 144.8 170.7)">1</text>
<text x="161.2" y="171.2" transform="rotate(-180 161.2 171.2)">1</text>
<text x="164.1" y="171.2" transform="rotate(-180 164.1 171.2)">2</text>
<text x="72.1" y="176.1" transform="rotate(-180 72.1 176.1)">2</text>
<text x="76.7" y="176.1" transform="rotate(-180 76.7 176.1)">1</text>
<text x="144.8" y="175.3" transform="rotate(-90 144.8 175.3)">2</text>
<text x="72.1" y="182.8" transform="rotate(-180 72.1 182.8)">2</text>
<text x="76.7" y="182.8" transform="rotate(-180 76.7 182.8)">1</text>
<text x="115.4" y="182.8" transform="rotate(-180 115.4 182.8)">6</text>
<text x="124.2" y="184.4" transform="rotate(-180 124.2 184.4)">2</text>
<text x="124.2" y="182.8" transform="rotate(-180 124.2 182.8)">3</text>
<text x="47.4" y="189.4" transform="rotate(-180 47.4 189.4)">2</text>
<text x="51.9" y="189.4" transform="rotate(-180 51.9 189.4)">1</text>
<text x="60.6" y="189.4" transform="rotate(-180 60.6 189.4)">2</text>
<text x="65.1" y="189.4" transform="rotate(-180 65.1 189.4)">1</text>
<text x="115.4" y="189.4" transform="rotate(-180 115.4 189.4)">4</text>
<text x="124.2" y="189.4" transform="rotate(-180 124.2 189.4)">1</text>
<text x="124.2" y="187.7" transform="rotate(-180 124.2 187.7)">5</text>
<text x="49" y="199.2" transform="rotate(-180 49 199.2)">1</text>
<text x="49" y="202.5" transform="rotate(-180 49 202.5)">2</text>
<text x="51.9" y="202.5" transform="rotate(-180 51.9 202.5)">1</text>
<text x="51.9" y="199.2" transform="rotate(-180 51.9 199.2)">2</text>
<text x="49" y="212.4" transform="rotate(-180 49 212.4)">2</text>
<text x="51.9" y="212.4" transform="rotate(-180 51.9 212.4)">1</text>
<text x="40.4" y="217.4" transform="rotate(-180 40.4 217.4)">1</text>
<text x="44.1" y="225.6" transform="rotate(-90 44.1 225.6)">1</text>
<text x="45.7" y="225.6" transform="rotate(-90 45.7 225.6)">2</text>
<text x="47.4" y="225.6" transform="rotate(-90 47.4 225.6)">3</text>
<text x="49" y="225.6" transform="rotate(-90 49 225.6)">4</text>
<text x="50.7" y="225.6" transform="rotate(-90 50.7 225.6)">5</text>
<text x="52.3" y="225.6" transform="rotate(-90 52.3 225.6)">6</text>
<text x="44.8" y="232.6" transform="rotate(-90 44.8 232.6)">VBUS</text>
<text x="46.4" y="230.1" transform="rotate(-90 46.4 230.1)">D-</text>
<text x="48.1" y="230.5" transform="rotate(-90 48.1 230.5)">D+</text>
<text x="49.7" y="231.8" transform="rotate(-90 49.7 231.8)">GND</text>
<text x="51.4" y="233.3" transform="rotate(-90 51.4 233.3)">SHLD1</text>
<text x="53" y="233.3" transform="rotate(-90 53 233.3)">SHLD2</text>
</g>
<g font-size="1.2" fill="#808080">
<text x="51.9" y="52.7" transform="rotate(-90 51.9 52.7)">C9</text>
<text x="45.9" y="65.3" transform="rotate(-180 45.9 65.3)">TP2</text>
<text x="121.9" y="180" transform="rotate(-180 121.9 180)">IC2</text>
<text x="121.9" y="191.6" transform="rotate(-180 121.9 191.6)">SN6522DBV</text>
<text x="48.6" y="198" transform="rotate(-90 48.6 198)">C4</text>
<text x="41" y="218.8" transform="rotate(-180 41 218.8)">TP1</text>
<text x="42.7" y="233.7" transform="rotate(-90 42.7 233.7)">J1</text>
<text x="55.8" y="233.7" transform="rotate(-90 55.8 233.7)">USB_H</text>
</g>
<g font-size="1.2" fill="#800000">
<text x="118.6" y="183.3" transform="rotate(-90 118.6 183.3)">A</text>
<text x="121.9" y="182.6" transform="rotate(-90 121.9 182.6)">NC</text>
<text x="118.6" y="189.9" transform="rotate(-90 118.6 189.9)">B</text>
<text x="121.9" y="190.9" transform="rotate(-90 121.9 190.9)">NC</text>
<text x="121.9" y="186.9" transform="rotate(-90 121.9 186.9)">GND</text>
</g>
</svg>
